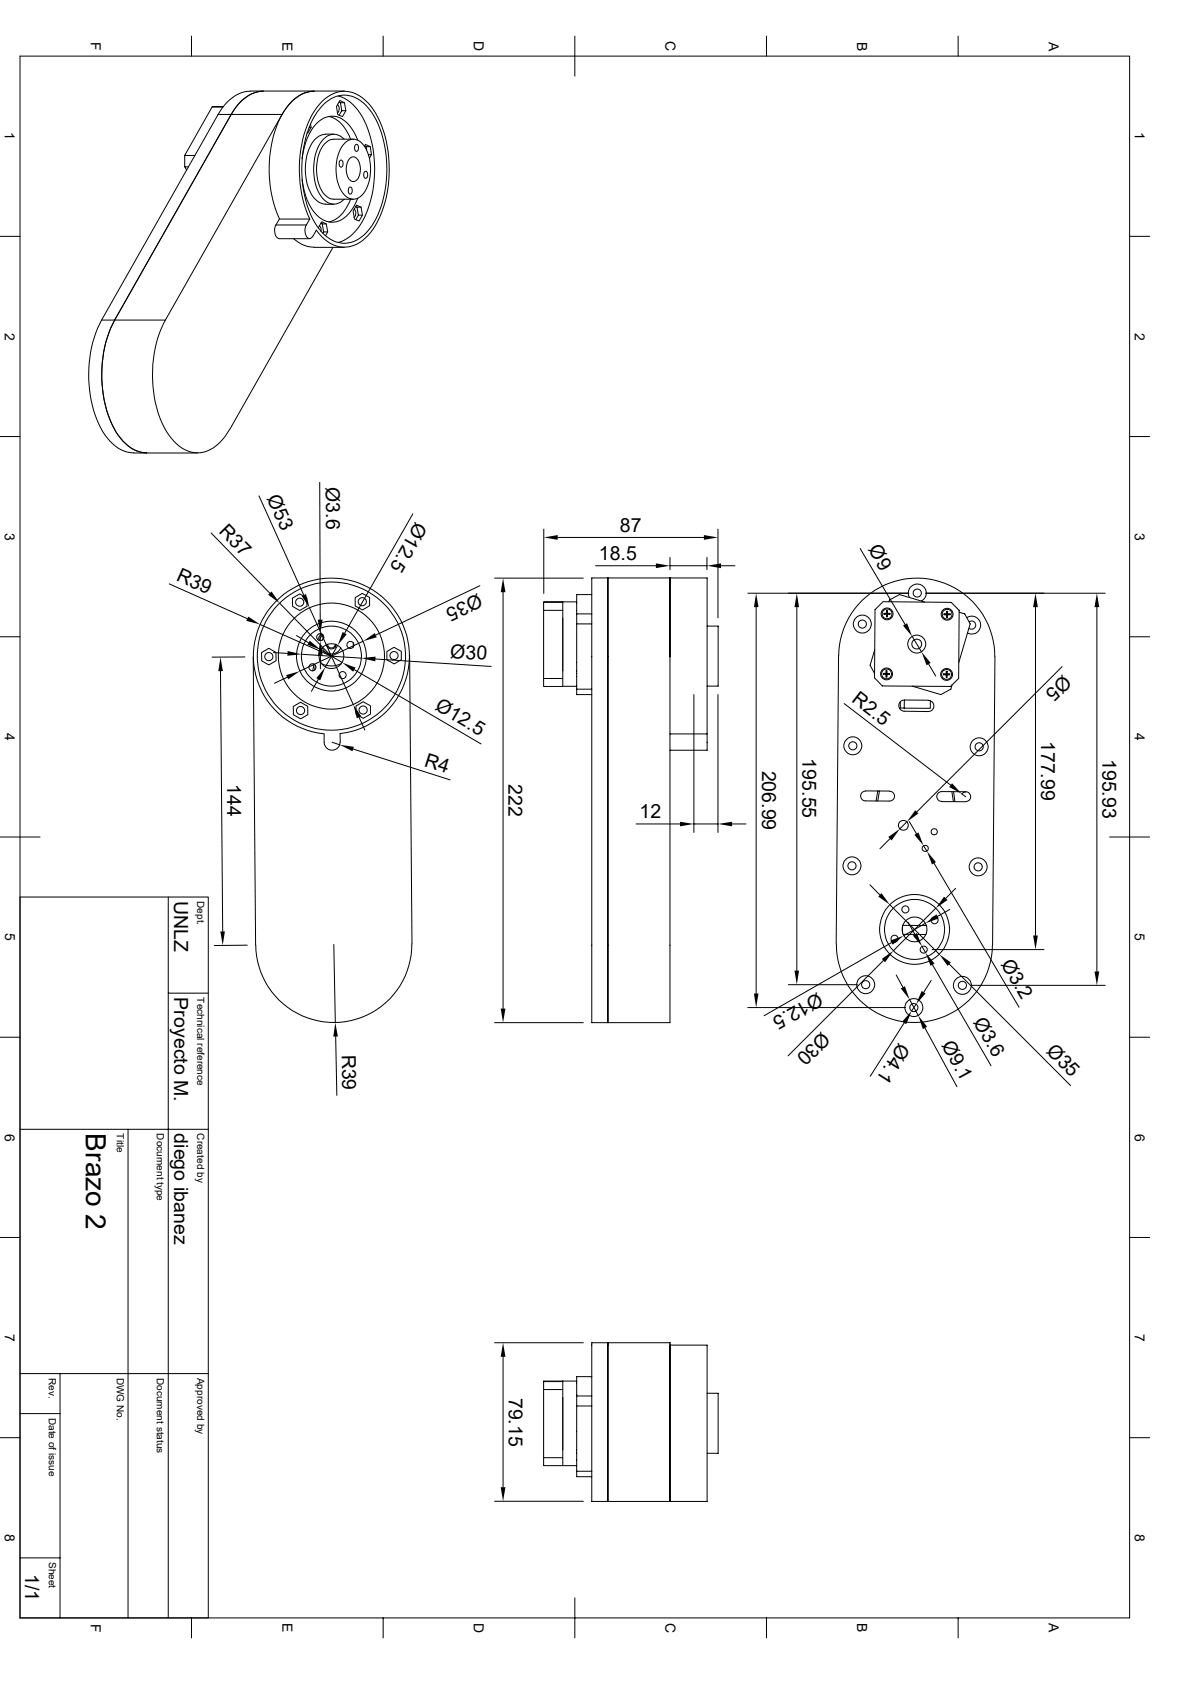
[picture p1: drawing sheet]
<svg xmlns="http://www.w3.org/2000/svg" width="297mm" height="420mm" viewBox="0 0 297 420" stroke-linecap="round" stroke-linejoin="round" font-family="sans-serif">
<g fill="none" stroke="#000" stroke-width=".25">
<path d="M5 14h276.9v390h-276.9zM47.8 9v5M95.6 9v5M143.5 9v10M191.3 9v5M239.1 9v5M48.6 38.8h-2.5v2.9h.9M53 26.7h2.7zM53 26.7l-6.9 12.1M54.4 28.6l-29 51.3M54.4 28.6h16M62.4 22.8a9.9 9.9 0 0 0-8 5.8"/>
<path d="M65.7 22.8a9.9 9.9 0 0 0-8 5.8l-29.1 51.3a30.1 30.1 0 0 0 .9 28.7 9 9 0 0 0 7.1 4.5M70.4 28.6l-29.1 51.3M70.4 28.6a9.9 9.9 0 0 1 8-5.8 9 9 0 0 0-7.3 4.6 29.7 29.7 0 0 0-3.3 21.3l1 3.7 1 2.3M77.1 31.8h.5M77.5 31l.1 .8-.8 1.5-.1-.1M81.1 25.8a6.9 6.9 0 0 1 10.4 .7 24.1 24.1 0 0 1 5 17.1 23.1 23.1 0 0 1-5 14.4 7 7 0 0 1-11.1 0 24.1 24.1 0 0 1-5-17.1 23.1 23.1 0 0 1 5-14.4zM82 29.1a8.2 8.2 0 0 1 5.5 5.7M83.3 33.5a5.3 5.3 0 0 0-4.1 .8 10.9 10.9 0 0 0-2.9 9.8 8.1 8.1 0 0 0 3.9 6.7l1 .2M84.2 26.2a1.34 1.34 0 0 1 0 2M84.4 24a12.2 12.2 0 0 1 7.4 8.3 29.2 29.2 0 0 1-1.9 23.9 9.6 9.6 0 0 1-5.5 4.3M84.6 25.5l.4 .2 .3 1.9M84.8 25.1l1.2 .6 .3 1.9-.8 1.5-1.2-.5-.3-2z"/>
<path d="M85 25.7h1M85.3 27.6l-.6 1.1M85.3 27.6h1M85.9 34.8a3.5 3.5 0 0 0-5.9 .9 13.2 13.2 0 0 0 .4 13.7 3.4 3.4 0 0 0 5.5 .3M85.9 22.7h-23.5M86 35.8a2.9 2.9 0 0 1 4.8 .4 11 11 0 0 1-.5 12.5 2.9 2.9 0 0 1-4.7-.4 11 11 0 0 1 .4-12.5zM87.3 39.6a1.32 1.32 0 0 1 2.2 .7 4.4 4.4 0 0 1-.7 4.9 1.52 1.52 0 0 1-2.1-1.4 4.6 4.6 0 0 1 .6-4.2zM88.2 34.8h-4.9a4.4 4.4 0 0 0-3.6 3.5 11.2 11.2 0 0 0 1.3 10.3l.4 .4a2.49 2.49 0 0 0 1.9 .7h4.9M88.8 36.1a.89 .89 0 0 1 .8 .6 .89 .89 0 0 1-.3 .9l-.1 .2a.89 .89 0 0 1-.8-.7 .89 .89 0 0 1 .3-.9zM89.3 35a8.8 8.8 0 0 0-5.3-5.9 5.8 5.8 0 0 0-6 3 17.2 17.2 0 0 0-2.6 7.6M91 36.5l.2-.4 1.2 .5 .3 2M91 36.4l.4 .2 .1 .8"/>
<path d="M91.4 36.6h1M92 38.6h.7M92.7 38.6l-.5 .9M0 59h5M46.1 41.7l.5 .7M68.9 56.2l.8-1.5h7.6l-.8 1.5M68.9 56.2a2.36 2.36 0 0 0 .8 3.4h7.6M68.9 56.2h7.6M73.2 59.6a7.8 7.8 0 0 0 5.2 2.1M75.4 44.8a13.6 13.6 0 0 0 4.8 9.9 5 5 0 0 0 6.8-1.3l1-1.3 1.3-2.6M76.5 56.2a2.67 2.67 0 0 0 .5 3.3l.7-.1 .4-.4M77.3 54.7a30.5 30.5 0 0 1 1.1-26.8 9.2 9.2 0 0 1 8.1-5.1 9.9 9.9 0 0 1 7.3 5.6 30.2 30.2 0 0 1-.6 28.7 8.7 8.7 0 0 1-8.3 4.5 9.6 9.6 0 0 1-6-4.2l-.8 1.6"/>
<path d="M79.5 57l.8-1.6 1.1 .5 .4 2-.6 .9M79.7 56.4l.4 .5v.9M80.1 55.8l.3 .1 .4 2-.2 .4M80.4 55.9h1M80.8 57.9h1M81.2 51h2.1M85 40a.89 .89 0 0 1 .7 .6 .89 .89 0 0 1-.3 1l-.1 .1a.89 .89 0 0 1-.7-.6 .89 .89 0 0 1 .2-1zM87.2 46.7a.89 .89 0 0 1 .8 .7 .89 .89 0 0 1-.3 .9l-.1 .1a.89 .89 0 0 1-.8-.6 .89 .89 0 0 1 .3-.9zM87.5 49.7a8.2 8.2 0 0 1-5.5 5.7M88.4 52.2a1.34 1.34 0 0 1-.1 2M88.8 51.6l.3 .1 .4 2-.7 1.2M89 51.2l1.1 .5 .4 2-.9 1.5-1.1-.5-.4-2z"/>
<path d="M89.1 51.7h1M89.5 53.7h1M91.1 42.8a.89 .89 0 0 1 .7 .6 .89 .89 0 0 1-.2 1l-.2 .1a.89 .89 0 0 1-.7-.6 .89 .89 0 0 1 .3-1zM281.9 59h5M25.4 79.9h15.9M25.4 79.9a30.1 30.1 0 0 0 .8 28.7 9 9 0 0 0 7.2 4.5M41.3 79.9a30.6 30.6 0 0 0 .1 27.6 9.8 9.8 0 0 0 8 5.6 9.1 9.1 0 0 0 7.3-4.9l.6-.9M78.4 61.8h7.5M83.1 61.8l-25.8 45.5M0 109h5M33.4 113.1h15.9M281.9 109h5"/>
<path d="M52.7 133.1l14.7 15M64.6 123.8l11.2 24.8M79.8 120.4l.1 34.3M103 128.3l-17 29.8M135.7 132.1v16.1M139.2 134.2h36.5M167.2 139.2v3M176.4 139.2v3M179.2 132.1v22.2M214.7 136.9l11.2 19M0 159h5M42.2 145.8l19.5 8.7"/>
<path d="M69.8 150.6l12.9 13.3-17.8-8M73 149.4l1.8-1.1 1.8 1v2.1l-1.8 1-1.8-1zM74 158.7l3 1.8M77.3 151.8l10.9 24.1M79.9 158.2v1.8M80.3 158.2l-1 1.5M80.6 158.5l-.9 1.4M80.9 159.2l-.5 .7M88.6 149.2l1.8-1 1.8 1v2.1l-1.7 1-1.9-1zM119.8 146.3l-26 12.3M123.4 144.4h22.2M125.6 147.9v103.9"/>
<path d="M135.7 150.4h4.8v2h-4.8zM135.7 152.4v17M140.5 150.2h-4.8v.2M140.5 150.2v.2M140.5 152.4v17M140.5 150.3h3.4M143.9 153.3h3.8M143.9 155.8h3.8M147.7 148.5h-3.8v24.9h3.8M148.6 141.3h15.1M151.7 144.3v111.1zM167.2 144.3v111.1h-19.5v-111.1h28.8v39"/>
<path d="M167.2 141.3h9.2M176.5 156.3h2.7v15h-2.7M180 141.3h3.4M186.6 148.1h40.2M188.7 151.6v96.5M198.9 151.6v90.8M218.4 152.2l2-2 17 .2 2 2-.1 17-2.1 2-17-.1-1.9-2.1zM220.6 153.2h.7v-.7h.2v.7h.6v.2h-.6v.6h-.2v-.6h-.7zM221.9 150.3l.1-.5 2.5-1.3 6.3 1.8M227 149.2a2.24 2.24 0 0 1 .9-3.1 2.24 2.24 0 0 1 3 .9 2.24 2.24 0 0 1-.9 3.1M227.7 158.9l2.3 3.9M231.1 148.1h44.7"/>
<path d="M235.6 153.3h.7v-.6h.2v.6h.7v.2h-.7v.6h-.2v-.6h-.7zM239.4 152.9l1.4 .4 1.3 2.5-2.8 9.6M241.3 154.2a2.24 2.24 0 0 1 3.5 1.8 2.24 2.24 0 0 1-3.3 2.1M241.9 155.3a1.02 1.02 0 0 1 1.4 .1 1.02 1.02 0 0 1-.1 1.4 1.02 1.02 0 0 1-1.3 0M258.4 151.6v82M273.8 151.6v91M281.9 159h5M55 167.6l.6 65M61.1 164l-8.2 .1M63.2 164l.6 72M65.3 162.9l1.8-1 1.8 1v2.1l-1.8 1-1.8-1zM68.2 162.9l3.6 .3"/>
<path d="M71.7 169.1l-3.2 1.5M73.2 176.4l1.8-1.1 1.8 1.1v2l-1.7 1.1-1.9-1zM75.2 163.4l15 .9M78.4 165.8l-.3 1.7M78.7 166.1l-.2 1.2M79.5 169.6l-1.8 3M80 163.5v3.5M80.1 162.3l5.3 3.1M81.5 161a1.24 1.24 0 0 0 1.2 1 1.24 1.24 0 0 0 1.2-1M81.7 160.9a.97 .97 0 0 0 1 .9 .97 .97 0 0 0 1-.9v.7M84.3 161.1l-3.1 5.5M85 161.7a2.5 2.5 0 0 1-2.3 1.6 2.5 2.5 0 0 1-2.3-1.5"/>
<path d="M85.2 165.7a5.6 5.6 0 0 1-4.9 0M88.2 160.5l-.1 1.1M88.4 167.2l31.7 18.6M88.9 176.3l1.7-1.1 1.9 1v2.1l-1.8 1.1-1.8-1zM89.6 179.1l1.5 3.2M90.6 160.1l-15.8 7.5M93.7 164.5l28.9 1.9M96.6 162.7l1.7-1.1 1.9 1v2.1l-1.8 1.1-1.8-1zM102.2 163.7l.6 72M135.7 169.4h4.8v2h-4.8zM140.5 171.4h3.4M143.9 172.1h3.8"/>
<path d="M173.2 173.4v34.5M179.2 173.4v34.5M209.3 163.7l-.6 72a19.5 19.5 0 0 0 19.3 19.6 19.5 19.5 0 0 0 19.7-19.3l.6-72M209.3 163.7a19.5 19.5 0 0 1 19.7-19.3 19.5 19.5 0 0 1 19.3 19.6M210.7 175.7l26.6 20.3M218.3 162.3l-1.1 3.8 1.1 2M221.1 167.5h.3v.7h.6v.2h-.6v.6h-.3v-.6h-.6v-.3l.6 .1zM224.7 175.2v1.6h1M225.7 174.8a1.4 1.4 0 0 0-1.4 1.4 1.4 1.4 0 0 0 1.4 1.4l6 .1a1.4 1.4 0 0 0 1.4-1.4 1.4 1.4 0 0 0-1.4-1.4M225.7 174.8v2l6.5 .1v-1.9M225.7 174.8h6M231.8 165.8l1.8 3"/>
<path d="M236.2 167.6h.2v.7h.6v.2h-.6l-.1 .6h-.1v-.6h-.7v-.2h.7zM237.6 171l-.3 1.1-2.5 1.3-7.1-2.1M265.1 166.5l-36.3 36.2M80.9 183.2a19.5 19.5 0 0 1-14.9-29.5 19.5 19.5 0 0 1 33.1-.4 19.5 19.5 0 0 1-14.2 29.9v2.1M80.9 183.3v2a1.99 1.99 0 0 0 2 2 1.99 1.99 0 0 0 2-2M82.9 185.3l1.9 .7M88.1 187l24.3 7.7M167.2 183.3h9.3v4h-9.3M216 197.5l6 .1a1.23 1.23 0 0 1 1.3 1.2 1.23 1.23 0 0 1-1.3 1.2h-6a1.23 1.23 0 0 1-1.2-1.2 1.23 1.23 0 0 1 1.2-1.3M219.1 197.5l-.4 2.5M219.5 197.5l-.4 2.5M237.6 197.7l.4 2.5"/>
<path d="M238 197.7l.3 2.5M241 197.7l-.9 .5 .9 .8M0 209h10M158.8 205.7h10.9M173.2 205.7h6M182.7 205.7h3.5M222.1 209.4l-2.5 2.5M226.4 205.2l-1.8 1.8M226.9 205.1l1.8 3.1M230.5 211.2l.9 1.4M233.1 215.6l21.2 35.9M235 200.1a1.23 1.23 0 0 1-1.2-1.2 1.23 1.23 0 0 1 1.2-1.2h6a1.23 1.23 0 0 1 1.3 1.2 1.23 1.23 0 0 1-1.3 1.3"/>
<path d="M235 200.2h6M276.9 209h10M5 224h47v180M42 224v180M61.7 236l-8.2 .1M83.3 235.8l.4 19.6M102.8 235.7a19.5 19.5 0 0 1-19.3 19.6 19.5 19.5 0 0 1-19.7-19.3M217.1 220.9l2.5 2.5M220.5 239.9l-23.8 23.8M222.1 225.9l12.3 12.4M222.5 235.4l-31.8 18.2M225.3 231.2v1.8"/>
<path d="M225.3 231.1h5.9M225.4 233.3h5.7M226.6 230.3l1.7 3M230.1 236.3l.9 1.6M231 230.5l-5.4 3.1M232.7 237.1h27.9M233.6 226.8l-10.6 10.6M237.1 227.1l-3.1 1.7M238.5 221.8l-2.4 2.5M0 259h5M42 248h10M83.8 258.8l.3 14.7"/>
<path d="M123.4 255.4h22.2M186.6 251.6h39.4M196.8 245.9h17.2M223.7 243.5l1.6 3M225.7 255.4l-8.5 13.3M227 249.6l2.2 4M228.6 250.7l-1.1 1.7M230.8 256.7l8 14.7M232.4 244.8l-1.9 3M232.7 240.9l14.7 25.2M236.9 240.7l30.3 30.4M242.3 246h33.5"/>
<path d="M281.9 259h5M5 282h47M32 282v122M0 309h5M281.9 309h5M123.4 335.3h22.2M125.6 338.8v32.5M151.7 335.3v39.6M167.2 335.9v39M167.2 335.3v.6M167.3 335.3h-19.6v39.6h28.8v-39h-9.3M0 359h5"/>
<path d="M5 353h10M5 343h47M15 343v61M135.7 347v17M135.7 345h4.8v2h-4.8zM140.5 347v17M140.5 344.8v.2M143.9 344.8h-8.2v.2M143.9 351.1h3.8M143.9 348.6h3.8M147.7 343.7h-3.8v25h3.8M176.5 347.9h2.7v15h-2.7"/>
<path d="M281.9 359h5M123.4 374.9h22.2M135.7 364h4.8v2h-4.8zM140.5 366h3.4M143.9 367.4h3.8M5 389h10M143.5 399v10M47.8 404v5M95.6 404v5M191.3 404v5M239.1 404v5"/>
<circle cx="74.8" cy="150.4" r="1.02"/>
<circle cx="79.9" cy="159.1" r=".88"/>
<circle cx="90.4" cy="150.2" r="1.02"/>
<circle cx="215.2" cy="155.8" r="1.02"/>
<circle cx="215.2" cy="155.8" r="2.24"/>
<circle cx="221.4" cy="153.3" r="1.22"/>
<circle cx="221.4" cy="153.3" r="1.49"/>
<circle cx="228.9" cy="148.1" r="1.02"/>
<circle cx="236.4" cy="153.4" r="1.22"/>
<circle cx="236.4" cy="153.4" r="1.49"/>
<circle cx="67.1" cy="164" r="1.02"/>
<circle cx="75" cy="177.4" r="1.02"/>
<circle cx="78" cy="166.6" r=".88"/>
<circle cx="82.7" cy="163.8" r="8.7"/>
<circle cx="82.7" cy="163.8" r="3.1"/>
<circle cx="82.7" cy="163.8" r="13.3"/>
<circle cx="82.7" cy="163.8" r="7.5"/>
<circle cx="82.7" cy="163.8" r="18.5"/>
<circle cx="85.5" cy="168.6" r=".88"/>
<circle cx="87.5" cy="161" r=".88"/>
<circle cx="90.6" cy="177.3" r="1.02"/>
<circle cx="98.3" cy="163.7" r="1.02"/>
<circle cx="221.3" cy="168.3" r="1.22"/>
<circle cx="221.3" cy="168.3" r="1.49"/>
<circle cx="228.8" cy="160.8" r="1.22"/>
<circle cx="228.8" cy="160.8" r="2.24"/>
<circle cx="236.3" cy="168.4" r="1.22"/>
<circle cx="236.3" cy="168.4" r="1.49"/>
<circle cx="212.8" cy="186.2" r="1.02"/>
<circle cx="212.9" cy="186.2" r="2.24"/>
<circle cx="244.4" cy="186.5" r="1.02"/>
<circle cx="244.4" cy="186.5" r="2.24"/>
<circle cx="212.6" cy="216.2" r="1.02"/>
<circle cx="212.6" cy="216.2" r="2.24"/>
<circle cx="225.5" cy="206.1" r="1.22"/>
<circle cx="230.9" cy="211.8" r=".77"/>
<circle cx="233.2" cy="207.7" r=".77"/>
<circle cx="244.1" cy="216.5" r="1.02"/>
<circle cx="244.1" cy="216.4" r="2.24"/>
<circle cx="223.3" cy="234.4" r=".88"/>
<circle cx="226" cy="227.1" r=".88"/>
<circle cx="228.3" cy="232.1" r="3.1"/>
<circle cx="228.3" cy="232.1" r="7.5"/>
<circle cx="228.3" cy="232.1" r="8.7"/>
<circle cx="230.5" cy="237.1" r=".88"/>
<circle cx="233.3" cy="229.8" r=".88"/>
<circle cx="216.1" cy="245.9" r="1.02"/>
<circle cx="216.1" cy="245.9" r="2.24"/>
<circle cx="228.1" cy="251.6" r="1.02"/>
<circle cx="228.1" cy="251.6" r="2.24"/>
<circle cx="240.2" cy="246" r="1.02"/>
<circle cx="240.2" cy="246" r="2.24"/>
</g>
<g fill="#000">
<path d="M135.7 134.2l3.5-.6v1.2zM175.7 133.6l3.5 .6-3.5 .6zM62 154l2.9 1.9-3.4-.9zM66.9 148.5l.9-.8 2 2.9zM75.3 148.8l1.1-.5 .9 3.5zM77.3 160l2.8 2.3-3.4-1.3zM79.3 154.7h1.2l-.6 3.5zM85.5 157.8l1 .6-2.2 2.7zM90.6 160.1l3-2 .4 1zM125.6 144.4l.6 3.5h-1.2zM163.7 140.7l3.5 .6-3.5 .6zM176.4 141.3l3.6-.6v1.2z"/>
<path d="M188.7 148.1l.6 3.5h-1.1zM198.9 148.1l.5 3.5h-1.1zM225.4 156.2l1-.6 1.3 3.3zM258.4 148.1l.6 3.5h-1.1zM273.8 148.1l.6 3.5h-1.2zM55 164.1l.6 3.5h-1.1zM71.8 162.6l3.4 .8-3.5 .3zM71.4 168.6l3.4-1-2.9 2zM81.2 166.6l-1.3 3.3-.9-.6zM79.9 160l.6 3.5h-1.1zM85.4 165.4l3.3 1.3-.6 1zM88.2 175.9l2 3-1.1 .5z"/>
<path d="M90.2 164.3l3.5-.3v1.1zM230 162.8l2.3 2.7-1 .6zM84.8 186l3.5 .5-.3 1.1zM237.6 195.6l2.4 2.6-3.1-1.7zM169.7 205.2l3.5 .5-3.5 .6zM179.2 205.7l3.5-.5v1.1zM221.7 209l2.9-2-2.1 2.8zM228.2 208.4l1-.5 1.3 3.3zM228.4 202.3l.8 .8-2.8 2.1zM231.4 212.6l2.2 2.7-1 .6zM55 232.6h1.1l-.5 3.5zM220 223l2.1 2.9-2.9-2z"/>
<path d="M222.2 234.9l3.4-1.3-2.8 2.3zM227.8 233.6l1.1-.6 1.2 3.3zM231 230.5l2.7-2.2 .6 1zM235.6 223.9l.9 .8-2.9 2.1zM257.9 233.6h1.1l-.6 3.5zM83.7 255.4l.6 3.4h-1.1zM125 251.8h1.2l-.6 3.6zM188.2 248.1h1.1l-.6 3.5zM198.3 242.4h1.1l-.5 3.5zM220.1 239.4l2.9-2-2.1 2.9zM224.8 246.8l1-.5 1.2 3.3zM227.5 252.4l-1.3 3.3-1-.6z"/>
<path d="M230 247.4l1 .7-2.4 2.6zM229.2 253.6l2.2 2.8-1.1 .6zM231 237.9l2.3 2.7-1.1 .6zM234.4 238.3l2.9 2-.8 .9zM273.2 242.6h1.2l-.6 3.4zM125.6 335.3l.6 3.5h-1.2zM125 371.3h1.2l-.6 3.6z"/>
</g>
<text font-size="7" x="21.5" y="283" transform="rotate(90 21.5 283)">Brazo 2</text>
<g font-size="4.9">
<text x="66.5" y="124.3" transform="rotate(66 66.5 124.3)">Ø53</text>
<text x="81.4" y="121.6" transform="rotate(90 81.4 121.6)">Ø3.6</text>
<text x="103.8" y="130.1" transform="rotate(120 103.8 130.1)">Ø12.5</text>
<text x="54.4" y="132.8" transform="rotate(46 54.4 132.8)">R37</text>
<text x="154.7" y="132.8">87</text>
<text x="216.6" y="137.2" transform="rotate(59 216.6 137.2)">Ø9</text>
<text x="149.5" y="139.8">18.5</text>
<text x="43.8" y="144.9" transform="rotate(24 43.8 144.9)">R39</text>
<text x="119.3" y="148.2" transform="rotate(155 119.3 148.2)">Ø35</text>
<text x="112.3" y="164.2" transform="rotate(4 112.3 164.2)">Ø30</text>
<text x="265.3" y="168.4" transform="rotate(135 265.3 168.4)">Ø5</text>
<text x="108.3" y="177.1" transform="rotate(30 108.3 177.1)">Ø12.5</text>
<text x="212.4" y="175.1" transform="rotate(37 212.4 175.1)">R2.5</text>
<text x="259.9" y="185" transform="rotate(90 259.9 185)">177.99</text>
<text x="105.7" y="191.2" transform="rotate(18 105.7 191.2)">R4</text>
<text x="200.3" y="189.4" transform="rotate(90 200.3 189.4)">195.55</text>
<text x="275.2" y="189.4" transform="rotate(90 275.2 189.4)">195.93</text>
<text x="56.7" y="195.8" transform="rotate(89 56.7 195.8)">144</text>
<text x="127" y="195.8" transform="rotate(90 127 195.8)">222</text>
<text x="190.2" y="192.4" transform="rotate(90 190.2 192.4)">206.99</text>
<text x="159.6" y="204.3">12</text>
<text x="43.5" y="225" transform="rotate(90 43.5 225)">UNLZ</text>
<text x="249.7" y="240.6" transform="rotate(59 249.7 240.6)">Ø3.2</text>
<text x="43.5" y="249" transform="rotate(90 43.5 249)">Proyecto M.</text>
<text x="204.1" y="247.7" transform="rotate(150 204.1 247.7)">Ø12.5</text>
<text x="205.1" y="257.4" transform="rotate(135 205.1 257.4)">Ø30</text>
<text x="242.8" y="255.1" transform="rotate(60 242.8 255.1)">Ø3.6</text>
<text x="85.3" y="263.3" transform="rotate(89 85.3 263.3)">R39</text>
<text x="224.4" y="260.2" transform="rotate(123 224.4 260.2)">Ø4.1</text>
<text x="234.9" y="260.9" transform="rotate(61 234.9 260.9)">Ø9.1</text>
<text x="260.9" y="262.6" transform="rotate(45 260.9 262.6)">Ø35</text>
<text x="43.5" y="283" transform="rotate(90 43.5 283)">diego ibanez</text>
<text x="127" y="349" transform="rotate(90 127 349)">79.15</text>
<text x="6.3" y="393.1" transform="rotate(90 6.3 393.1)">1/1</text>
</g>
<g font-size="3.5">
<text x="22.6" y="10.5" transform="rotate(90 22.6 10.5)">F</text>
<text x="70.5" y="10.4" transform="rotate(90 70.5 10.4)">E</text>
<text x="118.3" y="10.2" transform="rotate(90 118.3 10.2)">D</text>
<text x="166.1" y="10.2" transform="rotate(90 166.1 10.2)">C</text>
<text x="214" y="10.4" transform="rotate(90 214 10.4)">B</text>
<text x="261.8" y="10.4" transform="rotate(90 261.8 10.4)">A</text>
<text x="1.2" y="33.1" transform="rotate(90 1.2 33.1)">1</text>
<text x="283.2" y="33.1" transform="rotate(90 283.2 33.1)">1</text>
<text x="1.2" y="83" transform="rotate(90 1.2 83)">2</text>
<text x="283.2" y="83.1" transform="rotate(90 283.2 83.1)">2</text>
<text x="1.2" y="133" transform="rotate(90 1.2 133)">3</text>
<text x="283.2" y="133" transform="rotate(90 283.2 133)">3</text>
<text x="1.2" y="183.1" transform="rotate(90 1.2 183.1)">4</text>
<text x="283.2" y="183.1" transform="rotate(90 283.2 183.1)">4</text>
<text x="1.3" y="233" transform="rotate(90 1.3 233)">5</text>
<text x="283.3" y="233" transform="rotate(90 283.3 233)">5</text>
<text x="1.2" y="283" transform="rotate(90 1.2 283)">6</text>
<text x="283.2" y="283" transform="rotate(90 283.2 283)">6</text>
<text x="1.2" y="333" transform="rotate(90 1.2 333)">7</text>
<text x="283.2" y="333" transform="rotate(90 283.2 333)">7</text>
<text x="1.2" y="383" transform="rotate(90 1.2 383)">8</text>
<text x="283.2" y="383" transform="rotate(90 283.2 383)">8</text>
<text x="22.6" y="405.4" transform="rotate(90 22.6 405.4)">F</text>
<text x="70.5" y="405.3" transform="rotate(90 70.5 405.3)">E</text>
<text x="118.3" y="405.2" transform="rotate(90 118.3 405.2)">D</text>
<text x="166.1" y="405.2" transform="rotate(90 166.1 405.2)">C</text>
<text x="214" y="405.3" transform="rotate(90 214 405.3)">B</text>
<text x="261.8" y="405.3" transform="rotate(90 261.8 405.3)">A</text>
</g>
<g font-size="2.5">
<text x="49.2" y="225" transform="rotate(90 49.2 225)">Dept.</text>
<text x="49.2" y="249" transform="rotate(90 49.2 249)">Technical reference</text>
<text x="29.2" y="283" transform="rotate(90 29.2 283)">Title</text>
<text x="39.2" y="283" transform="rotate(90 39.2 283)">Document type</text>
<text x="49.2" y="283" transform="rotate(90 49.2 283)">Created by</text>
<text x="12.2" y="344" transform="rotate(90 12.2 344)">Rev.</text>
<text x="29.2" y="344" transform="rotate(90 29.2 344)">DWG No.</text>
<text x="39.2" y="344" transform="rotate(90 39.2 344)">Document status</text>
<text x="49.2" y="344" transform="rotate(90 49.2 344)">Approved by</text>
<text x="12.2" y="354" transform="rotate(90 12.2 354)">Date of issue</text>
<text x="12.2" y="390" transform="rotate(90 12.2 390)">Sheet</text>
</g>
</svg>
